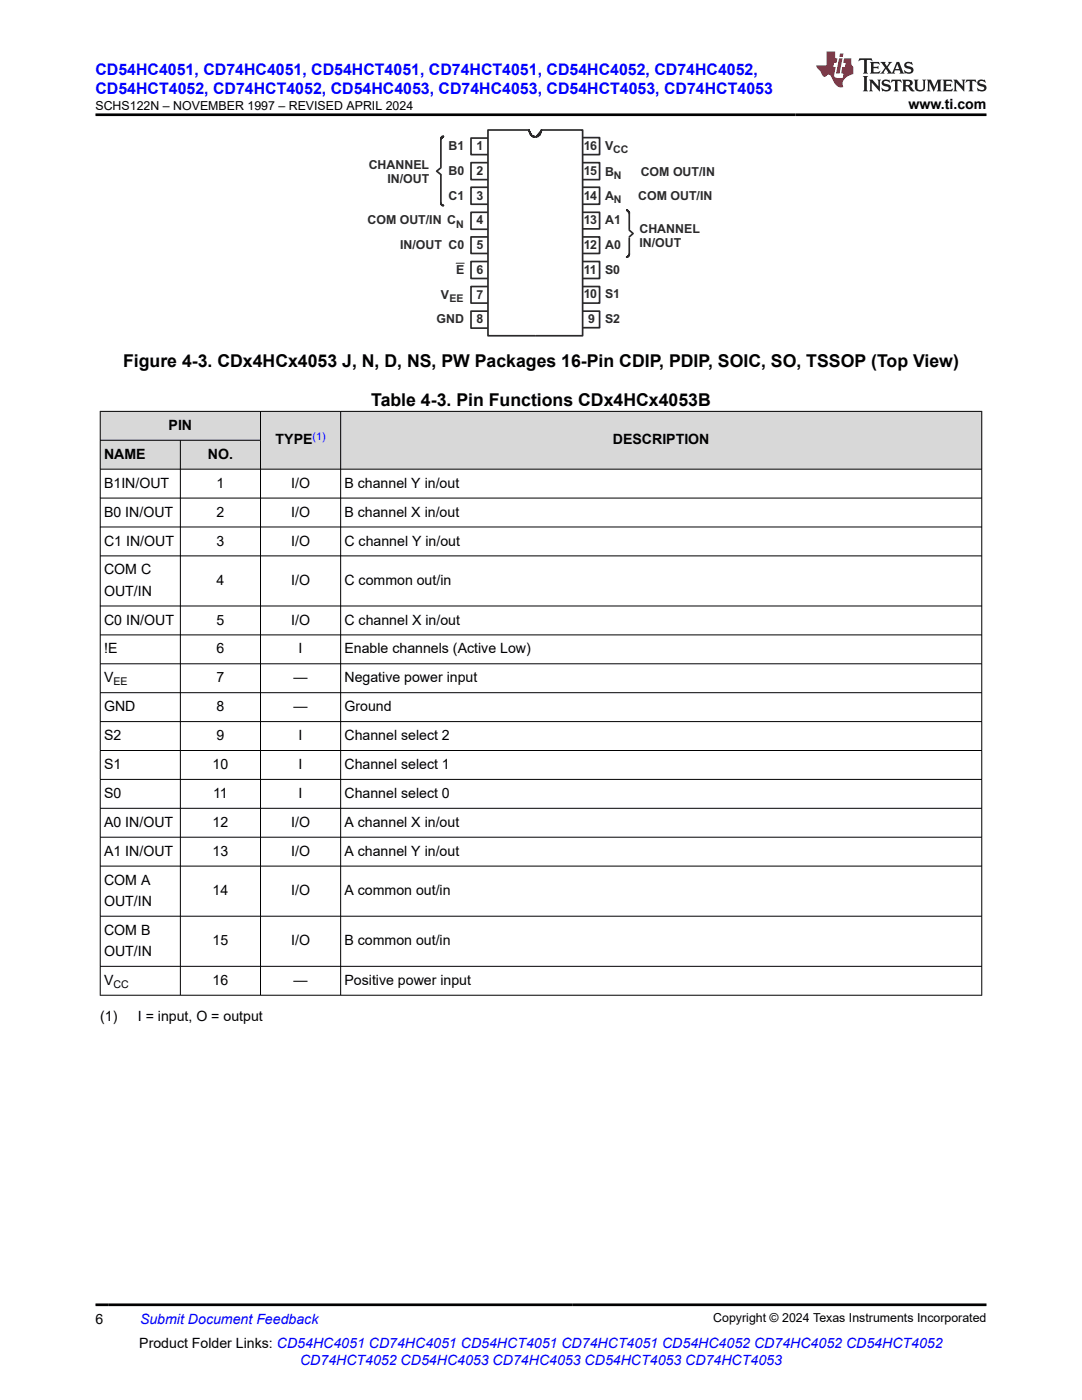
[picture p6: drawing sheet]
<svg xmlns="http://www.w3.org/2000/svg" width="216mm" height="279mm" viewBox="0 0 216 279" stroke-linecap="round" stroke-linejoin="round" font-family="sans-serif">
<path d="M116.3 37.4h3.3v3.4h-3.3" fill="none" stroke="#2b292a" stroke-width=".34"/>
<path d="M116.3 32.5h3.3v3.4h-3.3z" fill-rule="evenodd" fill="#fff"/>
<path d="M116.3 32.5h3.3v3.4h-3.3" fill="none" stroke="#2b292a" stroke-width=".34"/>
<path d="M116.3 27.5h3.3v3.4h-3.3z" fill-rule="evenodd" fill="#fff"/>
<path d="M116.3 27.5h3.3v3.4h-3.3" fill="none" stroke="#2b292a" stroke-width=".34"/>
<path d="M116.3 62.1h3.3v3.3h-3.3z" fill-rule="evenodd" fill="#fff"/>
<path d="M116.3 62.1h3.3v3.3h-3.3" fill="none" stroke="#2b292a" stroke-width=".34"/>
<path d="M116.3 42.4h3.3v3.3h-3.3z" fill-rule="evenodd" fill="#fff"/>
<path d="M116.3 42.4h3.3v3.3h-3.3" fill="none" stroke="#2b292a" stroke-width=".34"/>
<path d="M116.3 47.3h3.3v3.3h-3.3z" fill-rule="evenodd" fill="#fff"/>
<path d="M116.3 47.3h3.3v3.3h-3.3" fill="none" stroke="#2b292a" stroke-width=".34"/>
<path d="M116.3 52.2h3.3v3.4h-3.3z" fill-rule="evenodd" fill="#fff"/>
<path d="M116.3 52.2h3.3v3.4h-3.3" fill="none" stroke="#2b292a" stroke-width=".34"/>
<path d="M116.3 57.2h3.3v3.3h-3.3z" fill-rule="evenodd" fill="#fff"/>
<path d="M116.3 57.2h3.3v3.3h-3.3" fill="none" stroke="#2b292a" stroke-width=".34"/>
<path d="M94 27.6h3.4v3.3h-3.4z" fill-rule="evenodd" fill="#fff"/>
<path d="M97.4 27.6h-3.4v3.3h3.4" fill="none" stroke="#2b292a" stroke-width=".34"/>
<path d="M94 32.5h3.4v3.4h-3.4z" fill-rule="evenodd" fill="#fff"/>
<path d="M97.4 32.5h-3.4v3.4h3.4" fill="none" stroke="#2b292a" stroke-width=".34"/>
<path d="M94 37.4h3.4v3.4h-3.4z" fill-rule="evenodd" fill="#fff"/>
<path d="M97.4 37.4h-3.4v3.4h3.4" fill="none" stroke="#2b292a" stroke-width=".34"/>
<path d="M94 42.4h3.4v3.4h-3.4z" fill-rule="evenodd" fill="#fff"/>
<path d="M97.4 42.4h-3.4v3.4h3.4" fill="none" stroke="#2b292a" stroke-width=".34"/>
<path d="M94 47.3h3.4v3.3h-3.4z" fill-rule="evenodd" fill="#fff"/>
<path d="M97.4 47.3h-3.4v3.3h3.4" fill="none" stroke="#2b292a" stroke-width=".34"/>
<path d="M94 57.2h3.4v3.3h-3.4z" fill-rule="evenodd" fill="#fff"/>
<path d="M97.4 57.2h-3.4v3.3h3.4" fill="none" stroke="#2b292a" stroke-width=".34"/>
<path d="M94 52.2h3.4v3.4h-3.4z" fill-rule="evenodd" fill="#fff"/>
<path d="M97.4 52.2h-3.4v3.4h3.4" fill="none" stroke="#2b292a" stroke-width=".34"/>
<path d="M94 62.1h3.4v3.4h-3.4z" fill-rule="evenodd" fill="#fff"/>
<path d="M97.4 62.1h-3.4v3.4h3.4" fill="none" stroke="#2b292a" stroke-width=".34"/>
<path d="M97.4 25.9h8.1l1.3 41.1h-9.4z" fill-rule="evenodd" fill="#fff"/>
<path d="M105.5 25.9h-8.1v41.1h9.4M105.6 26.2l.2 .3zM105.6 25.9v.3zM105.6 25.9v.3a1.35 1.35 0 0 0 1.2 1.1M105.8 26.5l.2 .5-.2-.1zM106 27l.3 .2zM106.3 27.2l.5 .1z" fill="none" stroke="#2b292a" stroke-width=".34"/>
<path d="M108.1 25.9h8.2v41.1h-9.4z" fill-rule="evenodd" fill="#fff"/>
<path d="M108 26.2l-.1 .3a.44 .44 0 0 1-.5 .5v.2l-.4 .1zM108 25.9v.3zM108 25.9l-1.1 1.4M108.1 25.9h8.2v41.1h-9.4" fill="none" stroke="#2b292a" stroke-width=".34"/>
<path d="M91 52.5h1.6" fill="none" stroke="#2b292a" stroke-width=".2"/>
<path d="M87.1 34.2l.9-.7v1.3z" fill-rule="evenodd" fill="#fff"/>
<path d="M88 33.5l-.9 .7 .9 .6M88 34.9v5.8l.5 .3M88.2 27.2h.3l-.5 .5v-.2zM88.5 27.2l-.5 .5v5.6M88 40.7l.2 .2zM88.2 40.9l.3 .1z" fill="none" stroke="#2b292a" stroke-width=".34"/>
<path d="M125.6 45.9l.7 .7-.7 .7z" fill-rule="evenodd" fill="#fff"/>
<path d="M125.1 41.9l.3 .3zM125.1 51.3l.2-.1zM125.1 41.9l.5 .6v3.3M125.3 51.2h.1M125.4 42.2l.2 .3zM125.5 50.9l.1-.1-.2 .3zM125.6 45.9l.7 .7-.7 .7M125.6 47.5v3.3l-.5 .5" fill="none" stroke="#2b292a" stroke-width=".34"/>
<g fill="#d8d8d8">
<path d="M20 82.1h175.9v5.8h-175.9z" fill-rule="evenodd"/>
<path d="M20.1 82.2h31.8v5.6h-31.8z" fill-rule="evenodd"/>
<path d="M52 82.2h15.9v11.4h-15.9z" fill-rule="evenodd"/>
<path d="M68 82.2h127.8v11.4h-127.8z" fill-rule="evenodd"/>
<path d="M20.1 87.9h15.8v5.7h-15.8z" fill-rule="evenodd"/>
<path d="M36.1 87.9h15.8v5.7h-15.8z" fill-rule="evenodd"/>
</g>
<g fill="none" stroke="#000" stroke-width=".2">
<path d="M19.9 82.1h176.1M19.9 87.9h32.1M19.9 99.4h176.1M20 82v116.7M36 87.9v110.8M52 82v116.7M68 82v116.7M195.9 82v116.7M196 93.6h-176.1M19.9 105.2h176.1M19.9 110.9h176.1M19.9 120.9h176.1"/>
<path d="M19.9 126.7h176.1M19.9 132.5h176.1M19.9 138.2h176.1M19.9 144h176.1M19.9 149.8h176.1M19.9 155.5h176.1M19.9 161.3h176.1M19.9 167.1h176.1M19.9 172.9h176.1M19.9 182.9h176.1M19.9 192.9h176.1M19.9 198.6h176.1"/>
</g>
<path d="M171.5 11.6l-.2 .6 .5-.2h.6v.1v2.2l-.2 .4h1l-.2-.4v-2.2v-.1h.5l.5 .2-.1-.6zM173.6 12.4l.2 .3v1.6l-.2 .4h1.9l.1-.6a1.08 1.08 0 0 1-1.3 .2v-.7h.6l.4 .2v-.7l-.4 .2h-.6v-.5l.2-.2a1 1 0 0 1 1 .3l-.1-.5zM175.7 12.4l.9 1.1-1 1.2h.9l-.2-.2 .5-.8 .4 .8-.2 .2h1.6l-.2-.2 .2-.5h.9l.1 .5-.1 .2h.9l-.2-.4-.8-1.9h-.5l-.9 2.1-.9-1.1 .9-1h-.8l.2 .2-.4 .6-.4-.6 .2-.2zM179 12.8l.4 1h-.7zM180.7 12.5a.65 .65 0 0 0-.2 .7 .65 .65 0 0 0 .6 .5l.6 .1 .1 .3a.79 .79 0 0 1-.7 .4 .79 .79 0 0 1-.7-.5l.1 .7 .2-.1a.93 .93 0 0 0 1.1 0 .93 .93 0 0 0 .4-.9 1.46 1.46 0 0 0-1.2-.6l-.1-.3a1.09 1.09 0 0 1 1.2 .2l-.2-.6-.1 .1-.5-.2zM172.2 15.2l.2 .4v2.2l-.2 .4h1l-.2-.4v-2.2l.2-.4zM173.4 15.9l.2 .4v1.5l-.2 .4h.8l-.3-.4 .1-1.3 1.6 1.8v-2l.2-.4h-.7l.1 .2 .1 1.1-1.2-1.3zM176.2 16a.65 .65 0 0 0-.2 .8 .65 .65 0 0 0 .6 .4l.6 .2 .1 .2a.79 .79 0 0 1-.7 .4 .79 .79 0 0 1-.7-.5l.1 .7 .2-.1a.93 .93 0 0 0 1.1 .1 .93 .93 0 0 0 .4-1 1.46 1.46 0 0 0-1.2-.5l-.1-.4a1.09 1.09 0 0 1 1.2 .2l-.1-.6-.2 .1-.5-.1zM177.9 15.9l-.1 .6a.63 .63 0 0 1 .8-.3v1.6l-.3 .4h1l-.2-.4v-1.6a.66 .66 0 0 1 .8 .3l-.1-.6zM180 15.9l.2 .4v1.5l-.2 .4h1l-.2-.2-.1-.7h.5l.1 .2a.79 .79 0 0 0 1.2 .6l-1-.9a.61 .61 0 0 0 .6-.6 .61 .61 0 0 0-.5-.7zM180.8 16.2h.1a.47 .47 0 0 1 .5 .1 .47 .47 0 0 1 .1 .5l-.1 .1-.7 .1zM182.3 15.9l.2 .2a2.27 2.27 0 0 0 .4 2 1.04 1.04 0 0 0 1.7-.7v-1.3l.2-.2h-.8l.2 .4v1.1a.6 .6 0 0 1-.6 .6 .6 .6 0 0 1-.6-.6v-1.1l.3-.4zM184.9 15.9l.2 .4v1.5l-.2 .4h.8l-.3-.4v-1.4l.9 1.9 .9-1.9v1.4l-.3 .4h1l-.2-.4v-1.5l.2-.4h-.8l-.7 1.5-.6-1.5zM188.1 15.9l.2 .4v1.5l-.2 .4h1.9l.1-.6a1.09 1.09 0 0 1-1.3 .2v-.7h.6l.4 .2v-.6l-.4 .2h-.6v-.6l.2-.1a1.01 1.01 0 0 1 1 .3l-.1-.6zM190.2 15.9l.3 .4v1.5l-.3 .4h.8l-.2-.4v-1.3l1.6 1.8v-2l.2-.4h-.7l.2 .2v1.1l-1.2-1.3zM192.8 15.9l-.1 .6a.63 .63 0 0 1 .8-.3v1.6l-.3 .4h1l-.2-.4v-1.6a.66 .66 0 0 1 .8 .3l-.1-.6zM195.2 16a.65 .65 0 0 0-.2 .8 .65 .65 0 0 0 .6 .4l.6 .2 .2 .2a.79 .79 0 0 1-.7 .4 .79 .79 0 0 1-.7-.5l.1 .7 .2-.1a.93 .93 0 0 0 1 .1 .93 .93 0 0 0 .5-1 1.46 1.46 0 0 0-1.3-.5v-.4a1.09 1.09 0 0 1 1.2 .2l-.2-.6-.2 .1-.5-.1z" fill="#231f20"/>
<path d="M164.9 10.3v2.7h-2l.1 .4 .8 1a.95 .95 0 0 0 1 .9 .59 .59 0 0 1 .5-.4 .59 .59 0 0 1 .5 .3l.4 .8a1.59 1.59 0 0 0 2.1 1.4 1.61 1.61 0 0 1 1-2.3l1-.3-.1-1.5a1.59 1.59 0 0 1-.3-1.7h-1.5l-.2 .9h.6l-.2 .9h-.5l-.2 .9v.3l.4 .1-.1 .9h-.7a.73 .73 0 0 1-1-.7l.3-1.5h-.5l.1-.9h.5l.2-.9h-.5v-1.3zM167.4 11.6l-.6 3.1h.7l.6-3.1zM167.6 10.7l-.1 .6h.7l.1-.6z" fill="#ed1c24"/>
<path d="M19 22.9h177.8M19 260.4h177.8" fill="none" stroke="#000" stroke-width=".53"/>
<g font-size="3.5">
<text x="24.6" y="73.2">Figure 4-3. CDx4HCx4053 J, N, D, NS, PW Packages 16-Pin CDIP, PDIP, SOIC, SO, TSSOP (Top View)</text>
<text x="74.1" y="80.9">Table 4-3. Pin Functions CDx4HCx4053B</text>
</g>
<g font-size="3.2" fill="#00f">
<text x="19.1" y="14.9">CD54HC4051, CD74HC4051, CD54HCT4051, CD74HCT4051, CD54HC4052, CD74HC4052,</text>
<text x="19.1" y="18.7">CD54HCT4052, CD74HCT4052, CD54HC4053, CD74HC4053, CD54HCT4053, CD74HCT4053</text>
</g>
<g font-size="2.8">
<text x="181.3" y="21.8">www.ti.com</text>
<text x="33.6" y="85.8">PIN</text>
<text x="55" y="88.7">TYPE</text>
<text x="122.3" y="88.7">DESCRIPTION</text>
<text x="20.8" y="91.6">NAME</text>
<text x="41.5" y="91.6">NO.</text>
<text x="20.8" y="97.3">B1IN/OUT</text>
<text x="43.2" y="97.3">1</text>
<text x="58.1" y="97.3">I/O</text>
<text x="68.7" y="97.3">B channel Y in/out</text>
<text x="20.8" y="103.1">B0 IN/OUT</text>
<text x="43.2" y="103.1">2</text>
<text x="58.1" y="103.1">I/O</text>
<text x="68.7" y="103.1">B channel X in/out</text>
<text x="20.8" y="108.9">C1 IN/OUT</text>
<text x="43.2" y="108.9">3</text>
<text x="58.1" y="108.9">I/O</text>
<text x="68.7" y="108.9">C channel Y in/out</text>
<text x="20.8" y="114.6">COM C</text>
<text x="20.8" y="118.9">OUT/IN</text>
<text x="43.2" y="116.8">4</text>
<text x="58.1" y="116.8">I/O</text>
<text x="68.7" y="116.8">C common out/in</text>
<text x="20.8" y="124.6">C0 IN/OUT</text>
<text x="43.2" y="124.6">5</text>
<text x="58.1" y="124.6">I/O</text>
<text x="68.7" y="124.6">C channel X in/out</text>
<text x="20.8" y="130.4">!E</text>
<text x="43.2" y="130.4">6</text>
<text x="59.6" y="130.4">I</text>
<text x="68.7" y="130.4">Enable channels (Active Low)</text>
<text x="20.8" y="136.2">V</text>
<text x="43.2" y="136.2">7</text>
<text x="58.6" y="136.2">—</text>
<text x="68.7" y="136.2">Negative power input</text>
<text x="20.8" y="141.9">GND</text>
<text x="43.2" y="141.9">8</text>
<text x="58.6" y="141.9">—</text>
<text x="68.7" y="141.9">Ground</text>
<text x="20.8" y="147.7">S2</text>
<text x="43.2" y="147.7">9</text>
<text x="59.6" y="147.7">I</text>
<text x="68.7" y="147.7">Channel select 2</text>
<text x="20.8" y="153.5">S1</text>
<text x="42.4" y="153.5">10</text>
<text x="59.6" y="153.5">I</text>
<text x="68.7" y="153.5">Channel select 1</text>
<text x="20.8" y="159.2">S0</text>
<text x="42.5" y="159.2">11</text>
<text x="59.6" y="159.2">I</text>
<text x="68.7" y="159.2">Channel select 0</text>
<text x="20.8" y="165">A0 IN/OUT</text>
<text x="42.4" y="165">12</text>
<text x="58.1" y="165">I/O</text>
<text x="68.7" y="165">A channel X in/out</text>
<text x="20.8" y="170.8">A1 IN/OUT</text>
<text x="42.4" y="170.8">13</text>
<text x="58.1" y="170.8">I/O</text>
<text x="68.7" y="170.8">A channel Y in/out</text>
<text x="20.8" y="176.5">COM A</text>
<text x="42.4" y="178.7">14</text>
<text x="58.1" y="178.7">I/O</text>
<text x="68.7" y="178.7">A common out/in</text>
<text x="20.8" y="180.8">OUT/IN</text>
<text x="20.8" y="186.5">COM B</text>
<text x="20.8" y="190.8">OUT/IN</text>
<text x="42.4" y="188.7">15</text>
<text x="58.1" y="188.7">I/O</text>
<text x="68.7" y="188.7">B common out/in</text>
<text x="20.8" y="196.6">V</text>
<text x="42.4" y="196.6">16</text>
<text x="58.6" y="196.6">—</text>
<text x="68.7" y="196.6">Positive power input</text>
<text x="20" y="203.8">(1)</text>
<text x="27.5" y="203.8">I = input, O = output</text>
<text x="19" y="264.2">6</text>
<text x="27.8" y="269">Product Folder Links: CD54HC4051 CD74HC4051 CD54HCT4051 CD74HCT4051 CD54HC4052 CD74HC4052 CD54HCT4052</text>
</g>
<g font-size="2.8" fill="#00f">
<text x="27.9" y="264.2">Submit Document Feedback</text>
<text x="59.9" y="272.4">CD74HCT4052 CD54HC4053 CD74HC4053 CD54HCT4053 CD74HCT4053</text>
</g>
<g font-size="2.5">
<text x="19.1" y="21.9">SCHS122N – NOVEMBER 1997 – REVISED APRIL 2024</text>
<text x="142.3" y="263.9">Copyright © 2024 Texas Instruments Incorporated</text>
</g>
<g font-size="2.5" fill="#2b292a">
<text x="73.6" y="33.7">CHANNEL</text>
<text x="89.5" y="30">B1</text>
<text x="89.5" y="34.9">B0</text>
<text x="95.1" y="30">1</text>
<text x="95.1" y="34.9">2</text>
<text x="116.5" y="34.9">15</text>
<text x="116.5" y="30">16</text>
<text x="120.7" y="30">V</text>
<text x="120.7" y="35.1">B</text>
<text x="127.8" y="35.1">COM OUT/IN</text>
<text x="77.3" y="36.4">IN/OUT</text>
<text x="89.5" y="39.9">C1</text>
<text x="95.1" y="39.9">3</text>
<text x="116.5" y="39.8">14</text>
<text x="120.7" y="39.8">A</text>
<text x="127.3" y="39.8">COM OUT/IN</text>
<text x="73.3" y="44.7">COM OUT/IN C</text>
<text x="95.1" y="44.7">4</text>
<text x="116.5" y="44.7">13</text>
<text x="120.7" y="44.7">A1</text>
<text x="127.6" y="46.5">CHANNEL</text>
<text x="79.8" y="49.7">IN/OUT C0</text>
<text x="95.1" y="49.7">5</text>
<text x="116.5" y="49.7">12</text>
<text x="120.7" y="49.7">A0</text>
<text x="127.6" y="49.3">IN/OUT</text>
<text x="88" y="59.6">V</text>
<text x="91" y="54.6">E</text>
<text x="95.1" y="59.6">7</text>
<text x="95.1" y="54.6">6</text>
<text x="116.5" y="54.6">11</text>
<text x="116.5" y="59.6">10</text>
<text x="120.7" y="54.6">S0</text>
<text x="120.7" y="59.6">S1</text>
<text x="87.1" y="64.6">GND</text>
<text x="95.1" y="64.6">8</text>
<text x="117.3" y="64.5">9</text>
<text x="120.7" y="64.5">S2</text>
</g>
<g font-size="2.1" fill="#2b292a">
<text x="122.3" y="30.6">CC</text>
<text x="122.5" y="35.7">N</text>
<text x="122.5" y="40.4">N</text>
<text x="91" y="45.4">N</text>
<text x="89.7" y="60.2">EE</text>
</g>
<text font-size="2.1" fill="#00f" x="62.4" y="87.7">(1)</text>
<g font-size="2.1">
<text x="22.6" y="136.7">EE</text>
<text x="22.6" y="197.1">CC</text>
</g>
</svg>
